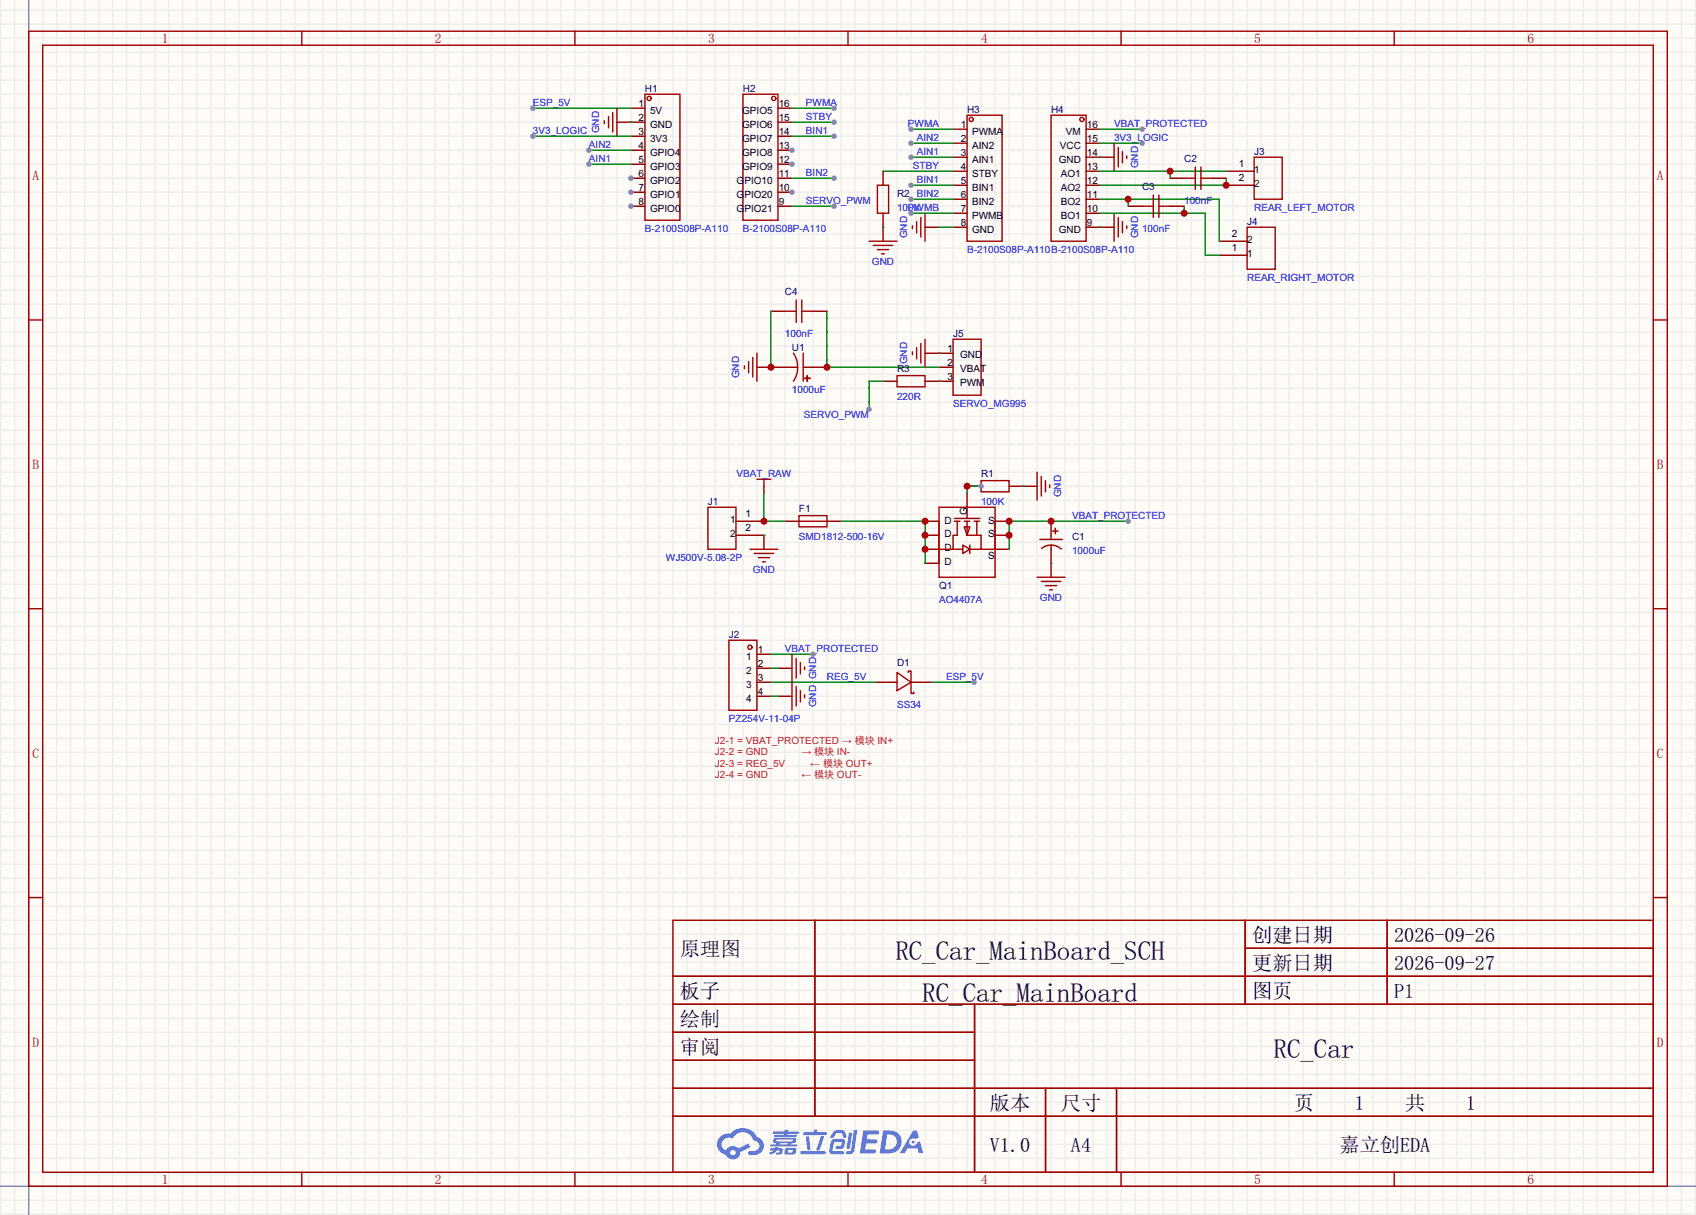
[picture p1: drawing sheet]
<svg xmlns="http://www.w3.org/2000/svg" width="308mm" height="220mm" viewBox="0 0 308 220" stroke-linecap="round" stroke-linejoin="round" font-family="sans-serif">
<path d="M0 0h307.6v220.4h-307.6z" fill="#fffcf7"/>
<g fill="none" stroke="#ededed" stroke-width=".25">
<path d="M.1 0v220.4M2.7 0v220.4M5.2 0v220.4M7.7 0v220.4M10.3 0v220.4M12.8 0v220.4M15.4 0v220.4M17.9 0v220.4M20.4 0v220.4M23 0v220.4M25.5 0v220.4M28.1 0v220.4"/>
<path d="M30.6 0v220.4M33.1 0v220.4M35.7 0v220.4M38.2 0v220.4M40.8 0v220.4M43.3 0v220.4M45.8 0v220.4M48.4 0v220.4M50.9 0v220.4M53.5 0v220.4M56 0v220.4M58.5 0v220.4"/>
<path d="M61.1 0v220.4M63.6 0v220.4M66.2 0v220.4M68.7 0v220.4M71.2 0v220.4M73.8 0v220.4M76.3 0v220.4M78.9 0v220.4M81.4 0v220.4M83.9 0v220.4M86.5 0v220.4M89 0v220.4"/>
<path d="M91.6 0v220.4M94.1 0v220.4M96.6 0v220.4M99.2 0v220.4M101.7 0v220.4M104.3 0v220.4M106.8 0v220.4M109.3 0v220.4M111.9 0v220.4M114.4 0v220.4M117 0v220.4M119.5 0v220.4"/>
<path d="M122 0v220.4M124.6 0v220.4M127.1 0v220.4M129.7 0v220.4M132.2 0v220.4M134.7 0v220.4M137.3 0v220.4M139.8 0v220.4M142.4 0v220.4M144.9 0v220.4M147.4 0v220.4M150 0v220.4"/>
<path d="M152.5 0v220.4M155.1 0v220.4M157.6 0v220.4M160.1 0v220.4M162.7 0v220.4M165.2 0v220.4M167.8 0v220.4M170.3 0v220.4M172.8 0v220.4M175.4 0v220.4M177.9 0v220.4M180.5 0v220.4"/>
<path d="M183 0v220.4M185.5 0v220.4M188.1 0v220.4M190.6 0v220.4M193.2 0v220.4M195.7 0v220.4M198.2 0v220.4M200.8 0v220.4M203.3 0v220.4M205.9 0v220.4M208.4 0v220.4M210.9 0v220.4"/>
<path d="M213.5 0v220.4M216 0v220.4M218.6 0v220.4M221.1 0v220.4M223.6 0v220.4M226.2 0v220.4M228.7 0v220.4M231.3 0v220.4M233.8 0v220.4M236.3 0v220.4M238.9 0v220.4M241.4 0v220.4"/>
<path d="M244 0v220.4M246.5 0v220.4M249 0v220.4M251.6 0v220.4M254.1 0v220.4M256.7 0v220.4M259.2 0v220.4M261.7 0v220.4M264.3 0v220.4M266.8 0v220.4M269.4 0v220.4M271.9 0v220.4"/>
<path d="M274.4 0v220.4M277 0v220.4M279.5 0v220.4M282.1 0v220.4M284.6 0v220.4M287.1 0v220.4M289.7 0v220.4M292.2 0v220.4M294.8 0v220.4M297.3 0v220.4M299.8 0v220.4M302.4 0v220.4"/>
<path d="M304.9 0v220.4M307.5 0v220.4M0 1.9h307.6M0 4.4h307.6M0 6.9h307.6M0 9.5h307.6M0 12h307.6M0 14.6h307.6M0 17.1h307.6M0 19.6h307.6M0 22.2h307.6M0 24.7h307.6"/>
<path d="M0 27.3h307.6M0 29.8h307.6M0 32.3h307.6M0 34.9h307.6M0 37.4h307.6M0 40h307.6M0 42.5h307.6M0 45h307.6M0 47.6h307.6M0 50.1h307.6M0 52.7h307.6M0 55.2h307.6"/>
<path d="M0 57.7h307.6M0 60.3h307.6M0 62.8h307.6M0 65.4h307.6M0 67.9h307.6M0 70.4h307.6M0 73h307.6M0 75.5h307.6M0 78.1h307.6M0 80.6h307.6M0 83.1h307.6M0 85.7h307.6"/>
<path d="M0 88.2h307.6M0 90.8h307.6M0 93.3h307.6M0 95.8h307.6M0 98.4h307.6M0 100.9h307.6M0 103.5h307.6M0 106h307.6M0 108.5h307.6M0 111.1h307.6M0 113.6h307.6M0 116.2h307.6"/>
<path d="M0 118.7h307.6M0 121.2h307.6M0 123.8h307.6M0 126.3h307.6M0 128.9h307.6M0 131.4h307.6M0 133.9h307.6M0 136.5h307.6M0 139h307.6M0 141.6h307.6M0 144.1h307.6M0 146.6h307.6"/>
<path d="M0 149.2h307.6M0 151.7h307.6M0 154.3h307.6M0 156.8h307.6M0 159.3h307.6M0 161.9h307.6M0 164.4h307.6M0 167h307.6M0 169.5h307.6M0 172h307.6M0 174.6h307.6M0 177.1h307.6"/>
<path d="M0 179.7h307.6M0 182.2h307.6M0 184.7h307.6M0 187.3h307.6M0 189.8h307.6M0 192.4h307.6M0 194.9h307.6M0 197.4h307.6M0 200h307.6M0 202.5h307.6M0 205.1h307.6M0 207.6h307.6"/>
<path d="M0 210.1h307.6M0 212.7h307.6M0 215.2h307.6M0 217.8h307.6M0 220.3h307.6"/>
</g>
<path d="M5.2 0v220.4M0 215.2h307.6" fill="none" stroke="#999" stroke-width=".25"/>
<g fill="none" stroke="#a10000" stroke-width=".25">
<path d="M5.2 5.7h297.2v209.5h-297.2zM7.7 8.2h292.1v204.5h-292.1zM54.7 5.7v2.5M104.3 5.7v2.5M153.8 5.7v2.5M203.3 5.7v2.5M252.9 5.7v2.5M5.2 58h2.5M299.8 58h2.6M5.2 110.4h2.5M299.8 110.4h2.6M5.2 162.8h2.5"/>
<path d="M122 167h177.8v45.7h-177.8zM122 177.1h177.8M147.8 167v35.5M225.8 167v15.2M225.8 172h74M251.6 167v15.2M299.8 162.8h2.6M122 182.2h177.8M122 187.3h54.8M122 197.4h177.8M122 192.4h54.8M176.8 182.2v30.5"/>
<path d="M189.6 197.4v15.3M202.5 197.4v15.3M54.7 212.7v2.5M104.3 212.7v2.5M122 202.5h177.8M153.8 212.7v2.5M203.3 212.7v2.5M252.9 212.7v2.5"/>
</g>
<g fill="#5487ff">
<path d="M156.6 205.1h1.6a1.34 1.34 0 0 1 1.2 .2 .37 .37 0 0 1-.4 .5h-1.7l-.1 .9h1.6a.37 .37 0 0 1 .3 .4 .37 .37 0 0 1-.4 .3h-1.6l-.2 1.1h.8a1.26 1.26 0 0 1 1.2 .2 .36 .36 0 0 1-.4 .5h-2.6z"/>
<path d="M165.6 205.1h.7l.4 1.3-.7 .3a.72 .72 0 0 0-1 .2 .72 .72 0 0 0 .3 1 .72 .72 0 0 0 1-.4v-.2l.5-.3 .6 2.2h-.8l-.2-.9h-1.8l-.5 .9h-.9z"/>
<path d="M154 205.5h.6l-.4 2.7a.31 .31 0 0 1-.4 .3 .31 .31 0 0 1-.3-.3z"/>
<path d="M154.9 205h.6l-.6 3.7a.97 .97 0 0 1-1.5 .5l.2-.3 .6-.1 .1-.1z"/>
<path d="M151.2 205.3l.5-.3 1.2 .1 .4 .4 .3 .8-.2 .1h-.4l-.3-.8h-.8h-.3l-.5 .8h-.5l-.1-.2z"/>
<path d="M150.8 206.9l.5-.3h1.4a.69 .69 0 0 1 .6 .4 .69 .69 0 0 1-.1 .8 .74 .74 0 0 1-.8 .7h-.6a.27 .27 0 0 1-.3-.4 .27 .27 0 0 1 .4-.2h.6l.2-.8-1.4 .1-.3 1.6 1.8 .1a.28 .28 0 0 1 .3 .3 .28 .28 0 0 1-.3 .2h-1.9l-.4-.3-.1-.4z"/>
<path d="M145.2 208.8h4.3a.28 .28 0 0 1 .3 .3 .28 .28 0 0 1-.3 .3h-4.2l-.1-.1z"/>
<path d="M148.8 206.1h.7l-.9 2.5a.3 .3 0 0 1-.3 .1 .3 .3 0 0 1-.2-.2z"/>
<path d="M146.1 206.2h.6l.3 2.2-.3 .3-.3-.2z"/>
<path d="M145.7 205.4h1.9l.2-.5h.5l-.1 .5h1.5a.27 .27 0 0 1 .3 .3 .27 .27 0 0 1-.3 .2h-3.9l-.1-.1z"/>
<path d="M139.7 208.3h.8l.1-.2h.5v.2h.7a.7 .7 0 0 1-.5 1.2h-.6v-.4l.7-.1v-.2l-.5-.1a2.13 2.13 0 0 1-1.3 .8l-.1-.4 .8-.4h-.6z"/>
<path d="M140.2 205.3h2.1v-.3h.7l-.1 .3h1.9l.2 .2-.2 .2h-2v.2h1.6l.1 .2-.1 .1h-3.9l-.1-.3h1.8v-.2h-1.9l-.2-.2z"/>
<path d="M160.2 205.1l-.7 4.1h1.5a2.14 2.14 0 0 0 2.5-2.1 2.14 2.14 0 0 0-2.6-2zM160.9 205.8a1.37 1.37 0 0 1 1.8 1.2 1.37 1.37 0 0 1-1.5 1.5h-.7z"/>
<path d="M140.3 206.6a.47 .47 0 0 0-.1 .6 .47 .47 0 0 0 .6 .2l.1 .2h-1.2v.3l4.7 .1 .2-.2-.2-.2h-1l.2-.2a.6 .6 0 0 0 .7-.2 .6 .6 0 0 0 0-.8h-3.6zM140.8 206.8l2.9-.1 .1 .1-.2 .3h-2.7zM141.5 207.4h1.4l-.1 .2h-1.3z"/>
<path d="M142.4 208.4a.9 .9 0 0 0 0 1 2.48 2.48 0 0 0 1.9-.1 .84 .84 0 0 0 0-1l-1.4-.1zM143 208.7l.7-.1 .1 .3-.2 .2h-.7z"/>
<path d="M130.7 206.2a1.91 1.91 0 0 0-.6 2 1.91 1.91 0 0 0 1.5 1.3 1.35 1.35 0 0 0 1.6 .8 1.35 1.35 0 0 0 1.1-1.3l1.8-.9-.4-.6-1.8 .8a1.41 1.41 0 0 0-2.2 .4 1.25 1.25 0 0 1-.6-1.8 1.25 1.25 0 0 1 1.8-.3 1.97 1.97 0 0 1 2-1.2 1.97 1.97 0 0 1 1.7 1.5 .96 .96 0 0 1 1.1 .9 .96 .96 0 0 1-.9 1h-.6a.39 .39 0 0 0-.5 .3 .39 .39 0 0 0 .3 .5 1.87 1.87 0 0 0 2-.6 1.87 1.87 0 0 0 .3-2l-.6-.6-.5-.2a2.86 2.86 0 0 0-4.7-.6h-.3a2.27 2.27 0 0 0-1.5 .6zM132.4 209.1a.5 .5 0 0 1 1 0 .5 .5 0 0 1-1 0z"/>
<circle cx="165.6" cy="207.2" r=".27"/>
</g>
<g fill="none" stroke="#a10000" stroke-width=".25">
<path d="M117 17.1h6.3v22.9h-6.3z"/>
<circle cx="117.7" cy="17.9" r=".38"/>
</g>
<path d="M114.4 19.6h2.6M114.4 22.2h2.6M114.4 24.7h2.6M114.4 27.3h2.6M114.4 29.8h2.6M114.4 32.3h2.6" fill="none" stroke="#870000" stroke-width=".25"/>
<circle cx="114.4" cy="32.3" r=".51" fill="#999"/>
<path d="M114.4 34.9h2.6" fill="none" stroke="#870000" stroke-width=".25"/>
<circle cx="114.4" cy="34.9" r=".51" fill="#999"/>
<path d="M114.4 37.4h2.6" fill="none" stroke="#870000" stroke-width=".25"/>
<circle cx="114.4" cy="37.4" r=".51" fill="#999"/>
<g fill="none" stroke="#a10000" stroke-width=".25">
<path d="M134.7 17.1h6.4v22.9h-6.4zM175.4 20.9h6.3v22.9h-6.3zM190.6 20.9h6.4v22.9h-6.4z"/>
<circle cx="140.3" cy="17.9" r=".38"/>
<circle cx="176.1" cy="21.7" r=".38"/>
<circle cx="196.2" cy="21.7" r=".38"/>
</g>
<g fill="none" stroke="#870000" stroke-width=".25">
<path d="M141.1 19.6h2.5M141.1 22.2h2.5M141.1 24.7h2.5M141.1 27.3h2.5M172.8 23.4h2.6M172.8 26h2.6M172.8 28.5h2.6M172.8 31.1h2.6M172.8 33.6h2.6M172.8 36.1h2.6M172.8 38.7h2.6M197 23.4h2.5"/>
<path d="M197 26h2.5M197 28.5h2.5M197 31.1h2.5M197 33.6h2.5M197 36.1h2.5M197 38.7h2.5M172.8 41.2h2.6M197 41.2h2.5"/>
</g>
<circle cx="143.6" cy="27.3" r=".51" fill="#999"/>
<path d="M141.1 29.8h2.5" fill="none" stroke="#870000" stroke-width=".25"/>
<circle cx="143.6" cy="29.8" r=".51" fill="#999"/>
<path d="M141.1 32.3h2.5M141.1 34.9h2.5" fill="none" stroke="#870000" stroke-width=".25"/>
<circle cx="143.6" cy="34.9" r=".51" fill="#999"/>
<g fill="none" stroke="#870000" stroke-width=".25">
<path d="M141.1 37.4h2.5M222.4 31.1h5.1M222.4 33.6h5.1M221.1 46.3h5.1M221.1 43.8h5.1M133.5 94.6h5.1M133.5 97.1h5.1M142.4 94.6h2.5M150 94.6h2.5M167.8 94.6h2.5M167.8 97.1h2.5M167.8 99.6h2.5"/>
<path d="M175.4 89.5v2.5M180.5 94.6h2.5M180.5 97.1h2.5M180.5 99.6h2.5M167.8 102.2h2.5"/>
</g>
<g fill="none" stroke="#a10000" stroke-width=".25">
<path d="M227.5 28.5h5v7.6h-5zM226.2 41.2h5.1v7.6h-5.1zM128.4 92h5.1v7.6h-5.1zM144.9 93.5h5.1v2.1h-5.1zM144.9 94.6h5.1M170.3 92h10.2v12.7h-10.2zM170.3 99.6h2.5M170.3 94.6v7.6M173.1 94.6h1M173.1 94.1h4.6M173.6 94.6v2.5h-.8v2.5h1.8M174.6 98.9l1.3 .7-1.3 .8z"/>
<path d="M174.9 95.6h1l-.5 1.5zM174.9 94.6h1M175.4 94.6v2.5h2.5v2.5h-2M175.4 92v2.1M175.9 98.9v1.5M176.7 94.6h1M177.2 94.6v2.5M180.5 94.6v5h-2.6"/>
</g>
<path d="M138.6 89.5v5.1h3.8" fill="none" stroke="#008700" stroke-width=".25"/>
<circle cx="138.6" cy="94.6" r=".63" fill="#c00"/>
<path d="M138.6 97.1v2.5" fill="none" stroke="#870000" stroke-width=".25"/>
<path d="M136 99.6h5.1M136.8 100.4h3.5M137.5 101.2h2.1M138.3 101.9h.5" fill="none" stroke="#a10000" stroke-width=".25"/>
<path d="M138.6 97.1h.1M152.5 94.6h15.3v7.6" fill="none" stroke="#008700" stroke-width=".25"/>
<g fill="#c00">
<circle cx="167.8" cy="94.6" r=".63"/>
<circle cx="167.8" cy="97.1" r=".63"/>
<circle cx="167.8" cy="99.6" r=".63"/>
</g>
<path d="M137.3 86.9h2.5M138.6 86.9v1.3M177.9 87.2h5.1v2h-5.1zM188.1 85.7v5.1M188.8 86.4v3.6M189.6 87.2v2M190.4 88v.5" fill="none" stroke="#a10000" stroke-width=".25"/>
<path d="M138.6 88.2v1.3M175.4 88.2h2.5M183 88.2h5.1" fill="none" stroke="#870000" stroke-width=".25"/>
<path d="M177.9 88.2h-2.5v1.3" fill="none" stroke="#008700" stroke-width=".25"/>
<circle cx="175.4" cy="88.2" r=".63" fill="#c00"/>
<circle cx="177.9" cy="88.2" r=".51" fill="#999"/>
<path d="M185.5 88.2h.1M139.8 118.7h7.6" fill="none" stroke="#008700" stroke-width=".25"/>
<g fill="none" stroke="#a10000" stroke-width=".25">
<path d="M132.2 116.2h5.1v12.7h-5.1z"/>
<circle cx="136" cy="117.4" r=".38"/>
</g>
<path d="M137.3 118.7h2.5M137.3 121.2h2.5M137.3 123.8h2.5M137.3 126.3h2.5" fill="none" stroke="#870000" stroke-width=".25"/>
<circle cx="147.4" cy="118.7" r=".51" fill="#999"/>
<path d="M141.1 121.2h2.5M141.1 126.3h2.5M158.9 123.8h3.8M165.2 123.8h3.8" fill="none" stroke="#870000" stroke-width=".25"/>
<path d="M143.6 118.7v10.2M144.4 119.5v3.5M144.4 124.5v3.6M145.2 120.2v2M145.2 125.3v2M145.9 121v.5M145.9 126.1v.5M162.7 122l2.5 1.8-2.5 1.5zM164.7 122v-.3h.5v4.1h.5v-.2" fill="none" stroke="#a10000" stroke-width=".25"/>
<path d="M139.8 121.2h1.3M139.8 123.8h19.1M139.8 126.3h1.3M169 123.8h7.7" fill="none" stroke="#008700" stroke-width=".25"/>
<circle cx="176.7" cy="123.8" r=".51" fill="#999"/>
<path d="M96.6 19.6h17.8" fill="none" stroke="#008700" stroke-width=".25"/>
<circle cx="96.6" cy="19.6" r=".51" fill="#999"/>
<path d="M111.9 22.2h2.5" fill="none" stroke="#870000" stroke-width=".25"/>
<path d="M111.9 19.6v5.1M109.6 21.9v.5M110.4 21.2v2M111.1 20.4v3.6" fill="none" stroke="#a10000" stroke-width=".25"/>
<path d="M96.6 24.7h17.8M114.4 22.2h.1" fill="none" stroke="#008700" stroke-width=".25"/>
<circle cx="96.6" cy="24.7" r=".51" fill="#999"/>
<path d="M188.6 97.9h4.1M188.9 99.5a2.74 2.74 0 0 1 3.6 .1M190.6 97.1v.8M190.6 98.9v.7M190.9 96.3h1M191.4 95.8v1M188.1 104.7h5.1M188.8 105.5h3.6M189.6 106.2h2M190.4 107h.5" fill="none" stroke="#a10000" stroke-width=".25"/>
<path d="M190.6 94.6v2.5M190.6 99.6v5.1" fill="none" stroke="#870000" stroke-width=".25"/>
<path d="M204.6 94.6h-21.6v5M190.6 102.2h.1" fill="none" stroke="#008700" stroke-width=".25"/>
<g fill="#c00">
<circle cx="183" cy="97.1" r=".63"/>
<circle cx="183" cy="94.6" r=".63"/>
<circle cx="190.6" cy="94.6" r=".63"/>
</g>
<circle cx="204.6" cy="94.6" r=".51" fill="#999"/>
<path d="M199.5 23.4h7.6" fill="none" stroke="#008700" stroke-width=".25"/>
<circle cx="207.1" cy="23.4" r=".51" fill="#999"/>
<path d="M199.5 26h7.6" fill="none" stroke="#008700" stroke-width=".25"/>
<circle cx="207.1" cy="26" r=".51" fill="#999"/>
<path d="M199.5 28.5h2.6M167.8 41.2h2.5M199.5 41.2h2.6" fill="none" stroke="#870000" stroke-width=".25"/>
<path d="M167 39.4v3.6M167.8 38.7v5.1M202.1 26v5.1M202.1 38.7v5.1M202.8 26.7v3.6M202.8 39.4v3.6M203.6 27.5v2M204.3 28.3v.5M165.5 41v.5M166.2 40.2v2M203.6 40.2v2M204.3 41v.5" fill="none" stroke="#a10000" stroke-width=".25"/>
<path d="M143.6 22.2h7.7M160.1 31.1h12.7M199.5 28.5h.1M170.3 41.2h2.5M199.5 41.2h.1" fill="none" stroke="#008700" stroke-width=".25"/>
<circle cx="151.3" cy="22.2" r=".51" fill="#999"/>
<path d="M165.2 33.6h7.6" fill="none" stroke="#008700" stroke-width=".25"/>
<circle cx="165.2" cy="33.6" r=".51" fill="#999"/>
<path d="M143.6 24.7h7.7" fill="none" stroke="#008700" stroke-width=".25"/>
<circle cx="151.3" cy="24.7" r=".51" fill="#999"/>
<path d="M165.2 36.1h7.6" fill="none" stroke="#008700" stroke-width=".25"/>
<circle cx="165.2" cy="36.1" r=".51" fill="#999"/>
<path d="M143.6 32.3h7.7" fill="none" stroke="#008700" stroke-width=".25"/>
<circle cx="151.3" cy="32.3" r=".51" fill="#999"/>
<path d="M165.2 38.7h7.6" fill="none" stroke="#008700" stroke-width=".25"/>
<circle cx="165.2" cy="38.7" r=".51" fill="#999"/>
<path d="M165.2 23.4h7.6" fill="none" stroke="#008700" stroke-width=".25"/>
<circle cx="165.2" cy="23.4" r=".51" fill="#999"/>
<path d="M143.6 19.6h7.7" fill="none" stroke="#008700" stroke-width=".25"/>
<circle cx="151.3" cy="19.6" r=".51" fill="#999"/>
<path d="M165.2 26h7.6" fill="none" stroke="#008700" stroke-width=".25"/>
<circle cx="165.2" cy="26" r=".51" fill="#999"/>
<path d="M165.2 28.5h7.6" fill="none" stroke="#008700" stroke-width=".25"/>
<circle cx="165.2" cy="28.5" r=".51" fill="#999"/>
<path d="M106.8 27.3h7.6" fill="none" stroke="#008700" stroke-width=".25"/>
<circle cx="106.8" cy="27.3" r=".51" fill="#999"/>
<path d="M106.8 29.8h7.6" fill="none" stroke="#008700" stroke-width=".25"/>
<circle cx="106.8" cy="29.8" r=".51" fill="#999"/>
<path d="M199.5 31.1h22.9M212.2 31.1v1.2" fill="none" stroke="#008700" stroke-width=".25"/>
<circle cx="212.2" cy="31.1" r=".63" fill="#c00"/>
<path d="M222.4 32.3v1.3h-22.9" fill="none" stroke="#008700" stroke-width=".25"/>
<circle cx="222.4" cy="33.6" r=".63" fill="#c00"/>
<path d="M199.5 36.1h21.6v7.7M204.6 36.1v1.3" fill="none" stroke="#008700" stroke-width=".25"/>
<circle cx="204.6" cy="36.1" r=".63" fill="#c00"/>
<path d="M199.5 38.7h19.1v7.6h2.5M214.8 37.4v1.3" fill="none" stroke="#008700" stroke-width=".25"/>
<circle cx="214.8" cy="38.7" r=".63" fill="#c00"/>
<path d="M160.1 31.1v2.5M160.1 38.7v5.1M204.6 37.4h2.5M212.2 32.3h2.6M212.2 37.4h2.6M219.8 32.3h2.6M170.3 69.2h2.5M170.3 64.1h2.5M170.3 66.6h2.5" fill="none" stroke="#870000" stroke-width=".25"/>
<g fill="none" stroke="#a10000" stroke-width=".25">
<path d="M159.1 33.6h2.1v5.1h-2.1zM207.1 37.4h2.1M209.2 35.4v4M210.2 37.4h2M210.2 35.4v4M214.8 32.3h2M216.8 30.3v4.1M217.8 32.3h2M217.8 30.3v4.1M157.6 43.8h5.1M158.4 44.5h3.5M159.1 45.3h2.1"/>
<path d="M159.9 46h.5M172.8 61.5h5.1v10.2h-5.1z"/>
</g>
<path d="M143.6 37.4h7.7M160.1 41.2h.1" fill="none" stroke="#008700" stroke-width=".25"/>
<circle cx="151.3" cy="37.4" r=".51" fill="#999"/>
<path d="M139.8 66.6h4.9M145.7 66.6h4.3" fill="none" stroke="#870000" stroke-width=".25"/>
<path d="M143.9 64.1a4.6 4.6 0 0 1 0 5.1M145.7 64.1v5.1M145.9 68.6l1 .1zM146.4 68.1v1.1z" fill="none" stroke="#a10000" stroke-width=".25"/>
<path d="M150 56.5v10.1h20.3" fill="none" stroke="#008700" stroke-width=".25"/>
<circle cx="150" cy="66.6" r=".63" fill="#c00"/>
<path d="M139.8 56.5h2.6M147.4 56.5h2.6M137.3 66.6h2.5" fill="none" stroke="#870000" stroke-width=".25"/>
<path d="M142.4 56.5h2M144.4 54.4v4.1M145.4 56.5h2M145.4 54.4v4.1M135 66.4v.5M135.8 65.6v2M136.5 64.8v3.6M137.3 64.1v5.1" fill="none" stroke="#a10000" stroke-width=".25"/>
<path d="M139.8 56.5v10.1" fill="none" stroke="#008700" stroke-width=".25"/>
<circle cx="139.8" cy="66.6" r=".63" fill="#c00"/>
<path d="M160.1 69.2h2.6M167.8 64.1h2.5M167.8 69.2h2.5" fill="none" stroke="#870000" stroke-width=".25"/>
<path d="M162.7 68.1h5.1v2.1h-5.1zM165.5 63.8v.5M166.2 63.1v2M167 62.3v3.6M167.8 61.5v5.1" fill="none" stroke="#a10000" stroke-width=".25"/>
<path d="M160.1 69.2h-2.5v5M170.3 64.1h.1M170.3 69.2h.1" fill="none" stroke="#008700" stroke-width=".25"/>
<circle cx="157.6" cy="74.2" r=".51" fill="#999"/>
<g font-size="4.9">
<text x="162.4" y="174.1">RC_Car_MainBoard_SCH</text>
<text x="167.3" y="181.7">RC_Car_MainBoard</text>
<text x="231" y="191.9">RC_Car</text>
</g>
<g font-size="3.7">
<text x="123.3" y="173.5">原理图</text>
<text x="227.1" y="170.9">创建日期</text>
<text x="252.8" y="170.9">2026-09-26</text>
<text x="227.1" y="176">更新日期</text>
<text x="252.8" y="176">2026-09-27</text>
<text x="123.3" y="181.1">板子</text>
<text x="227.1" y="181.1">图页</text>
<text x="252.8" y="181.1">P1</text>
<text x="123.3" y="186.2">绘制</text>
<text x="123.3" y="191.3">审阅</text>
<text x="179.5" y="201.4">版本</text>
<text x="192.4" y="201.4">尺寸</text>
<text x="234.7" y="201.4">页</text>
<text x="245.7" y="201.4">1</text>
<text x="254.8" y="201.4">共</text>
<text x="265.8" y="201.4">1</text>
<text x="179.5" y="209">V1.0</text>
<text x="194.2" y="209">A4</text>
<text x="242.9" y="209">嘉</text>
<text x="246.6" y="209">立创ED</text>
<text x="257.6" y="209">A</text>
</g>
<g font-size="2.4" fill="#a00000">
<text x="29.4" y="7.8">1</text>
<text x="78.9" y="7.8">2</text>
<text x="128.4" y="7.8">3</text>
<text x="178" y="7.8">4</text>
<text x="227.5" y="7.8">5</text>
<text x="277" y="7.8">6</text>
<text x="5.9" y="32.7">A</text>
<text x="300.5" y="32.7">A</text>
<text x="5.9" y="85.1">B</text>
<text x="300.5" y="85.1">B</text>
<text x="5.9" y="137.5">C</text>
<text x="300.5" y="137.5">C</text>
<text x="5.9" y="189.9">D</text>
<text x="300.5" y="189.9">D</text>
<text x="29.4" y="214.8">1</text>
<text x="78.9" y="214.8">2</text>
<text x="128.4" y="214.8">3</text>
<text x="178" y="214.8">4</text>
<text x="227.5" y="214.8">5</text>
<text x="277" y="214.8">6</text>
</g>
<g font-size="1.8" fill="#000080">
<text x="117" y="16.7">H1</text>
<text x="134.7" y="16.7">H2</text>
<text x="175.4" y="20.5">H3</text>
<text x="190.6" y="20.5">H4</text>
<text x="214.8" y="29.4">C2</text>
<text x="227.5" y="28.1">J3</text>
<text x="162.7" y="35.7">R2</text>
<text x="207.1" y="34.4">C3</text>
<text x="226.2" y="40.8">J4</text>
<text x="142.4" y="53.5">C4</text>
<text x="143.6" y="63.6">U1</text>
<text x="172.8" y="61.1">J5</text>
<text x="162.7" y="67.5">R3</text>
<text x="177.9" y="86.5">R1</text>
<text x="128.4" y="91.6">J1</text>
<text x="144.9" y="92.9">F1</text>
<text x="194.4" y="97.9">C1</text>
<text x="170.3" y="106.8">Q1</text>
<text x="132.2" y="115.7">J2</text>
<text x="162.7" y="120.8">D1</text>
</g>
<g font-size="1.8" fill="#00f">
<text x="96.6" y="19.2">ESP_5V</text>
<text x="146.2" y="21.7">STBY</text>
<text x="146.2" y="19.2">PWMA</text>
<text x="164.7" y="23">PWMA</text>
<text x="202.1" y="23">VBAT_PROTECTED</text>
<text x="96.6" y="24.3">3V3_LOGIC</text>
<text x="106.8" y="26.8">AIN2</text>
<text x="106.8" y="29.4">AIN1</text>
<text x="108.7" y="24.2" transform="rotate(-90 108.7 24.2)">GND</text>
<text x="146.2" y="24.3">BIN1</text>
<text x="166.3" y="25.5">AIN2</text>
<text x="166.3" y="28.1">AIN1</text>
<text x="202.1" y="25.5">3V3_LOGIC</text>
<text x="146.2" y="31.9">BIN2</text>
<text x="165.6" y="30.6">STBY</text>
<text x="166.3" y="33.2">BIN1</text>
<text x="166.3" y="35.7">BIN2</text>
<text x="206.4" y="30.5" transform="rotate(-90 206.4 30.5)">GND</text>
<text x="146.2" y="37">SERVO_PWM</text>
<text x="162.7" y="38.2">100K</text>
<text x="164.7" y="38.2">PWMB</text>
<text x="214.8" y="37">100nF</text>
<text x="227.5" y="38.2">REAR_LEFT_MOTOR</text>
<text x="117" y="42.1">B-2100S08P-A110</text>
<text x="134.7" y="42.1">B-2100S08P-A110</text>
<text x="164.5" y="43.2" transform="rotate(-90 164.5 43.2)">GND</text>
<text x="175.4" y="45.9">B-2100S08P-A110</text>
<text x="190.6" y="45.9">B-2100S08P-A110</text>
<text x="206.4" y="43.2" transform="rotate(-90 206.4 43.2)">GND</text>
<text x="207.1" y="42.1">100nF</text>
<text x="158.1" y="48.2">GND</text>
<text x="226.2" y="50.9">REAR_RIGHT_MOTOR</text>
<text x="142.4" y="61.1">100nF</text>
<text x="134.1" y="68.6" transform="rotate(-90 134.1 68.6)">GND</text>
<text x="143.6" y="71.3">1000uF</text>
<text x="164.5" y="66.1" transform="rotate(-90 164.5 66.1)">GND</text>
<text x="145.8" y="75.8">SERVO_PWM</text>
<text x="162.7" y="72.5">220R</text>
<text x="172.8" y="73.8">SERVO_MG995</text>
<text x="133.6" y="86.5">VBAT_RAW</text>
<text x="177.9" y="91.6">100K</text>
<text x="192.5" y="90.2" transform="rotate(-90 192.5 90.2)">GND</text>
<text x="194.4" y="94.1">VBAT_PROTECTED</text>
<text x="120.8" y="101.7">WJ500V-5.08-2P</text>
<text x="144.9" y="97.9">SMD1812-500-16V</text>
<text x="194.4" y="100.5">1000uF</text>
<text x="136.5" y="104">GND</text>
<text x="170.3" y="109.4">AO4407A</text>
<text x="188.6" y="109.1">GND</text>
<text x="142.4" y="118.3">VBAT_PROTECTED</text>
<text x="148" y="123.2" transform="rotate(-90 148 123.2)">GND</text>
<text x="150" y="123.3">REG_5V</text>
<text x="171.6" y="123.3">ESP_5V</text>
<text x="132.2" y="131">PZ254V-11-04P</text>
<text x="148" y="128.3" transform="rotate(-90 148 128.3)">GND</text>
<text x="162.7" y="128.4">SS34</text>
</g>
<g font-size="1.8">
<text x="115.8" y="19.4">1</text>
<text x="115.8" y="22">2</text>
<text x="117.9" y="20.7">5V</text>
<text x="117.9" y="23.2">GND</text>
<text x="134.6" y="20.7">GPIO5</text>
<text x="134.6" y="23.2">GPIO6</text>
<text x="141.2" y="19.4">16</text>
<text x="141.2" y="22">15</text>
<text x="174.3" y="23.2">1</text>
<text x="197.1" y="23.2">16</text>
<text x="115.8" y="24.5">3</text>
<text x="115.8" y="27">4</text>
<text x="115.8" y="29.6">5</text>
<text x="117.9" y="25.8">3V3</text>
<text x="117.9" y="28.3">GPIO4</text>
<text x="134.6" y="25.8">GPIO7</text>
<text x="134.6" y="28.3">GPIO8</text>
<text x="141.2" y="24.5">14</text>
<text x="141.2" y="27">13</text>
<text x="141.2" y="29.6">12</text>
<text x="174.3" y="25.8">2</text>
<text x="174.3" y="28.3">3</text>
<text x="176.3" y="24.5">PWMA</text>
<text x="176.3" y="27">AIN2</text>
<text x="176.3" y="29.6">AIN1</text>
<text x="192" y="29.6">GND</text>
<text x="192.2" y="27">VCC</text>
<text x="193.3" y="24.5">VM</text>
<text x="197.1" y="25.8">15</text>
<text x="197.1" y="28.3">14</text>
<text x="115.8" y="32.1">6</text>
<text x="115.8" y="34.7">7</text>
<text x="117.9" y="30.9">GPIO3</text>
<text x="117.9" y="33.4">GPIO2</text>
<text x="117.9" y="35.9">GPIO1</text>
<text x="133.6" y="33.4">GPIO10</text>
<text x="133.6" y="35.9">GPIO20</text>
<text x="134.6" y="30.9">GPIO9</text>
<text x="141.2" y="32.1">11</text>
<text x="141.2" y="34.7">10</text>
<text x="174.3" y="30.9">4</text>
<text x="174.3" y="33.4">5</text>
<text x="174.3" y="35.9">6</text>
<text x="176.3" y="32.1">STBY</text>
<text x="176.3" y="34.7">BIN1</text>
<text x="192.4" y="32.1">AO1</text>
<text x="192.4" y="34.7">AO2</text>
<text x="197.1" y="30.9">13</text>
<text x="197.1" y="33.4">12</text>
<text x="197.1" y="35.9">11</text>
<text x="224.7" y="30.4">1</text>
<text x="224.7" y="32.9">2</text>
<text x="227.5" y="31.4">1</text>
<text x="227.5" y="33.9">2</text>
<text x="115.8" y="37.2">8</text>
<text x="117.9" y="38.5">GPIO0</text>
<text x="133.6" y="38.5">GPIO21</text>
<text x="141.2" y="37.2">9</text>
<text x="174.3" y="38.5">7</text>
<text x="174.3" y="41">8</text>
<text x="176.3" y="37.2">BIN2</text>
<text x="176.3" y="39.7">PWMB</text>
<text x="192.4" y="37.2">BO2</text>
<text x="192.4" y="39.7">BO1</text>
<text x="197.1" y="38.5">10</text>
<text x="197.1" y="41">9</text>
<text x="176.3" y="42.3">GND</text>
<text x="192" y="42.3">GND</text>
<text x="223.4" y="45.6">1</text>
<text x="223.4" y="43.1">2</text>
<text x="226.2" y="46.6">1</text>
<text x="226.2" y="44.1">2</text>
<text x="171.8" y="63.9">1</text>
<text x="174.1" y="64.9">GND</text>
<text x="171.8" y="69">3</text>
<text x="171.8" y="66.4">2</text>
<text x="174.1" y="70">PWM</text>
<text x="174.1" y="67.4">VBAT</text>
<text x="132.4" y="94.9">1</text>
<text x="135.2" y="93.9">1</text>
<text x="171.3" y="95.1">D</text>
<text x="175.4" y="93.4" transform="rotate(-90 175.4 93.4)">G</text>
<text x="179.2" y="95.1">S</text>
<text x="132.4" y="97.4">2</text>
<text x="135.2" y="96.4">2</text>
<text x="171.3" y="97.4">D</text>
<text x="171.3" y="100">D</text>
<text x="179.2" y="97.4">S</text>
<text x="179.2" y="101.5">S</text>
<text x="171.3" y="102.5">D</text>
<text x="135.3" y="119.8">1</text>
<text x="137.4" y="118.5">1</text>
<text x="135.3" y="122.3">2</text>
<text x="135.3" y="124.8">3</text>
<text x="137.4" y="121">2</text>
<text x="137.4" y="123.6">3</text>
<text x="135.3" y="127.4">4</text>
<text x="137.4" y="126.1">4</text>
</g>
<g font-size="1.8" fill="#f03">
<text x="129.7" y="135">J2-1 =</text>
<text x="129.7" y="137.1">J2-2 =</text>
<text x="135.3" y="135">VB</text>
<text x="135.3" y="137.1">GND</text>
<text x="137.7" y="135">AT</text>
<text x="140" y="135">_PRO</text>
<text x="144.9" y="135">TECTED</text>
<text x="145.3" y="137.1">→</text>
<text x="147.7" y="137.1">模块 IN-</text>
<text x="152.7" y="135">→ 模块 IN+</text>
<text x="129.7" y="139.1">J2-3 =</text>
<text x="129.7" y="141.1">J2-4 =</text>
<text x="135.3" y="139.1">RE</text>
<text x="135.3" y="141.1">GND</text>
<text x="137.8" y="139.1">G_</text>
<text x="140.2" y="139.1">5V</text>
<text x="145.3" y="141.1">←</text>
<text x="147" y="139.1">← 模块</text>
<text x="147.7" y="141.1">模块 OUT-</text>
<text x="153.4" y="139.1">OUT+</text>
</g>
</svg>
